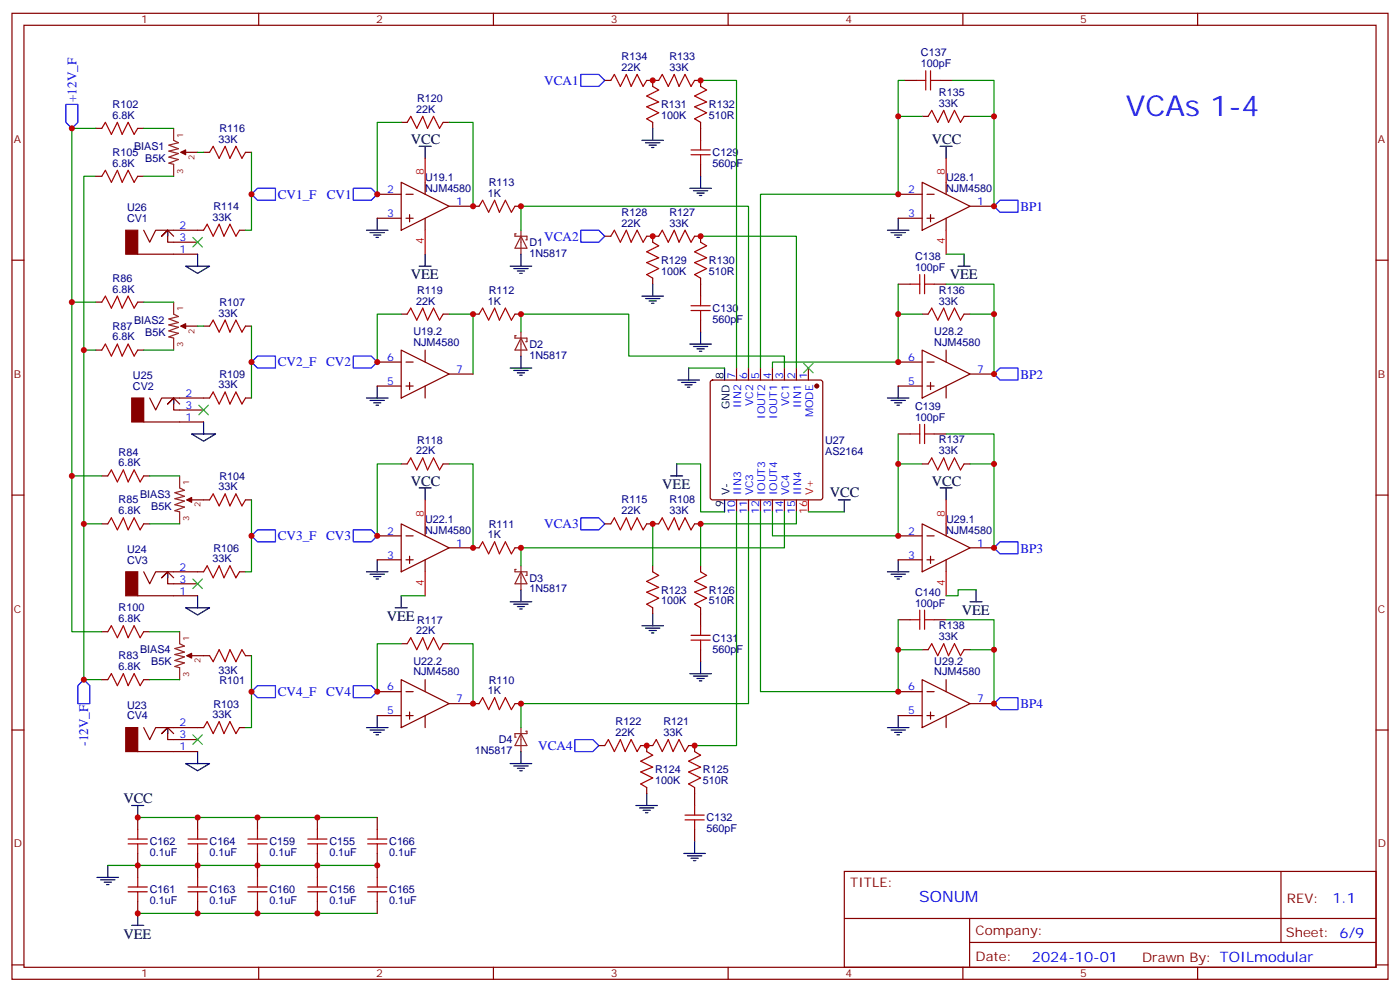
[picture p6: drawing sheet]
<svg xmlns="http://www.w3.org/2000/svg" width="412mm" height="292mm" viewBox="0 0 412 292" stroke-linecap="round" stroke-linejoin="round" font-family="sans-serif">
<g fill="none" stroke="#870000" stroke-width=".35">
<path d="M3.5 3.9h405.4v284.4h-405.4zM7.1 7.4h398.2v277.3h-398.2zM76.2 3.9v3.5M145.3 3.9v3.5M214.5 3.9v3.5M283.6 3.9v3.5M352.8 3.9v3.5M28.2 37.8h1.8M40.6 37.8h1.7M118.2 36h1.7M130.5 36h1.8M178.2 23.7h1.7"/>
<path d="M190.5 23.7h3.5M192.3 23.7v1.7M192.3 36v1.8M204.6 23.7h1.8v1.7M206.4 36v5.3M266.3 23.7h3.6M271.6 34.3h1.8M276.9 23.7h3.6M284 34.3h1.8M28.2 51.9h1.8M40.6 51.9h1.7M54.7 44.8h3.5"/>
<path d="M60 44.8h1.7M72.3 44.8h1.8M111.1 57.2h7.1M118.2 53.7l14.1 7-14.1 7.1zM119.6 57.2h2.1M125.2 53.7v3.5M206.4 48.4v3.5M264.6 57.2h7M271.6 53.7l14.2 7-14.2 7.1zM273 57.2h2.2M278.7 53.7v3.5M3.5 76.6h3.6"/>
<path d="M40.6 74.8h17.6M42.3 67.8l1.8 3.5 1.8-3.5h14.1M51.2 69.5l-1.8-1.7-1.8 1.7 1.8-1.7v3.5h8.8M70.6 67.8h1.7M111.1 64.2h7.1M119.6 64.2h2.1M120.6 63.2v2.1M125.2 64.2v3.6M132.3 60.7h8.8M151.7 60.7h1.8M178.2 69.5h1.7M190.5 69.5h3.5"/>
<path d="M192.3 69.5v1.8M204.6 69.5h1.8v1.8M264.6 64.2h7M273 64.2h2.2M274.1 63.2v2.1M278.7 64.2v3.6M285.8 60.7h7M405.3 76.6h3.6M28.2 88.9h1.8M40.6 88.9h1.7M54.7 96h3.5M60 96h1.7"/>
<path d="M72.3 96h1.8M118.2 92.5h1.7M130.5 92.5h1.8M139.3 92.5h1.8M151.7 92.5h1.8M192.3 81.9v1.7M206.4 81.9v5.3M206.4 94.2v3.6M264.6 83.6h3.5M271.6 92.5h1.8M275.2 83.6h3.5M284 92.5h1.8"/>
<path d="M28.2 103h1.8M40.6 103h1.7M44.1 117.2l1.8 3.5 1.7-3.5h14.1M52.9 118.9l-1.7-1.7-1.8 1.7 1.8-1.7v3.5h8.8M72.3 117.2h1.8M111.1 106.6h7.1M111.1 113.6h7.1M118.2 103l14.1 7.1-14.1 7.1zM119.6 106.6h2.1M119.6 113.6h2.1M120.6 112.6v2.1M125.2 103v3.6"/>
<path d="M125.2 113.6v3.6M132.3 110.1h7M209.4 112.1l.5-.2h31.8l.5 .2 .2 .5v33.8l-.3 .5-.4 .2h-31.8l-.5-.2-.2-.5v-33.8zM217 108.3v3.6M220.5 108.3v3.6M224 108.3v3.6M227.5 108.3v3.6M231.1 108.3v3.6M234.6 108.3v3.6M238.1 108.3v3.6M264.6 106.6h7M264.6 113.6h7"/>
<path d="M271.6 103l14.2 7.1-14.2 7.1zM273 106.6h2.2M273 113.6h2.2M274.1 112.6v2.1M278.7 103v3.6M278.7 113.6v3.6M285.8 110.1h7M42.3 124.2h17.7M118.2 136.6h1.7M130.5 136.6h1.8M264.6 127.7h3.5M271.6 136.6h1.8"/>
<path d="M275.2 127.7h3.5M284 136.6h1.8M3.5 145.7h3.6M30 140.1h1.7M30 154.2h1.7M42.3 140.1h1.8M42.3 154.2h1.8M56.4 147.1h5.3M72.3 147.1h1.8M111.1 157.7h7.1M118.2 154.2l14.1 7.1-14.1 7zM119.6 157.7h2.1"/>
<path d="M125.2 154.2v3.5M178.2 154.2h1.7M190.5 154.2h3.5M204.6 154.2h1.8M217 147.1v3.6M220.5 147.1v3.6M224 147.1v3.6M227.5 147.1v3.6M231.1 147.1v3.6M234.6 147.1v3.6M264.6 157.7h7M271.6 154.2l14.2 7.1-14.2 7z"/>
<path d="M273 157.7h2.2M278.7 154.2v3.5M405.3 145.7h3.6M40.6 175.4h17.6M42.3 168.3l1.8 3.5 1.8-3.5h14.1M51.2 170.1l-1.8-1.8-1.8 1.8 1.8-1.8v3.5h8.8M70.6 168.3h1.7M111.1 164.8h7.1M119.6 164.8h2.1M120.6 163.7v2.1M125.2 164.8v3.5M132.3 161.3h8.8"/>
<path d="M151.7 161.3h1.8M192.3 166.5v1.8M192.3 178.9v1.8M206.4 166.5v1.8M206.4 178.9v5.3M264.6 164.8h7M273 164.8h2.2M274.1 163.7v2.1M278.7 164.8v3.5M285.8 161.3h7M30 185.9h1.7M42.3 185.9h1.8"/>
<path d="M56.4 193h5.3M72.3 193h1.8M118.2 189.5h1.7M130.5 189.5h1.8M206.4 191.2v3.6M264.6 182.4h3.5M271.6 191.2h1.8M275.2 182.4h3.5M284 191.2h1.8M3.5 214.9h3.6M30 200.1h1.7M42.3 214.2l1.8 3.5 1.8-3.5h14.1"/>
<path d="M42.3 200.1h1.8M51.2 215.9l-1.8-1.7-1.8 1.7 1.8-1.7v3.5h8.8M70.6 214.2h1.7M111.1 203.6h7.1M111.1 210.6h7.1M118.2 200.1l14.1 7-14.1 7.1zM119.6 203.6h2.1M119.6 210.6h2.1M120.6 209.6v2.1M125.2 200.1v3.5M125.2 210.6v3.6M132.3 207.1h8.8"/>
<path d="M151.7 207.1h1.8M176.4 219.5h1.8M188.7 219.5h3.6M190.5 219.5v1.7M202.8 219.5h1.8v1.7M264.6 203.6h7M264.6 210.6h7M271.6 200.1l14.2 7-14.2 7.1zM273 203.6h2.2M273 210.6h2.2M274.1 209.6v2.1M278.7 200.1v3.5"/>
<path d="M278.7 210.6v3.6M285.8 207.1h7M405.3 214.9h3.6M40.6 221.2h17.6M190.5 231.8v1.8M204.6 231.8v5.3M40.6 240.6v3.6M40.6 251.2v7.1M58.2 240.6v3.6M58.2 251.2v7.1M75.8 240.6v3.6M75.8 251.2v7.1"/>
<path d="M93.5 240.6v3.6M93.5 251.2v7.1M111.1 240.6v3.6M111.1 251.2v7.1M204.6 244.2v3.5M248.7 256.5h156.6v28.2h-156.6zM377.3 256.5v20.9M40.6 265.3v3.6M58.2 265.3v3.6M75.8 265.3v3.6M93.5 265.3v3.6M111.1 265.3v3.6"/>
<path d="M248.7 270.4h156.5M285.6 277.4h119.6M285.6 270.4v14.1M3.5 284h3.6M76.2 284.7v3.6M145.3 284.7v3.6M214.5 284.7v3.6M283.6 284.7v3.6M352.8 284.7v3.6M405.3 284h3.6"/>
</g>
<g fill="none" stroke="#008700" stroke-width=".35">
<path d="M28.2 37.8h-7v148.1h8.8M42.3 37.8h8.9M118.2 36h-7.1v21.2M132.3 36h7v24.7M206.4 23.7h10.6v84.6M264.6 34.3h7M266.3 23.7h-1.7v33.5h-40.6v51.1M280.5 23.7h12.3v37M285.8 34.3h7M28.2 51.9h-3.5v148.2h5.3M42.3 51.9h8.9M58.2 44.8h1.8"/>
<path d="M74.1 44.8v23h-1.8M153.5 67.8v-7.1h67v47.6M206.4 69.5h28.2v38.8M278.7 74.8h5.3M21.2 88.9h7M42.3 88.9h8.9M58.2 96h1.8M74.1 96v21.2M118.2 92.5h-7.1v14.1M132.3 92.5h7v17.6M153.5 97.8v-5.3h31.7v12.3h45.9v3.5M264.6 83.6v23h-37.1v1.7"/>
<path d="M264.6 92.5h7M278.7 83.6h14.1v26.5M285.8 92.5h7M24.7 103h3.5M42.3 103h8.9M202.8 108.3h10.6M118.2 136.6h-7.1v21.1M132.3 136.6h7v24.7M199.3 136.6h7.1v14.1h7M264.6 127.7v30h-37.1v-7M264.6 136.6h7M278.7 127.7h14.1v33.6"/>
<path d="M285.8 136.6h7M21.2 140.1h8.8M24.7 154.2h5.3M44.1 154.2h8.8M44.1 140.1h8.8M74.1 147.1v21.2h-1.8M192.3 154.2v12.3M217 150.7v68.8h-12.4M220.5 150.7v56.4h-67v7.1M224 150.7v52.9h40.6v-21.2M231.1 150.7v10.6h-77.6v5.2M234.6 150.7v3.5h-28.2v12.3"/>
<path d="M238.1 150.7h10.6M118.2 175.4h7M287.5 173.6h-5.3v1.8h-3.5M44.1 185.9h8.8M74.1 193v21.2h-1.8M118.2 189.5h-7.1v14.1M132.3 189.5h7v17.6M264.6 191.2h7M278.7 182.4h14.1v24.7M285.8 191.2h7M44.1 200.1h8.8M31.7 254.7h79.4"/>
<path d="M40.6 240.6h70.5M40.6 268.9h70.5"/>
</g>
<g fill="none" stroke="#8c2424" stroke-width=".35">
<path d="M51.2 37.8v3.5l1.4 .7-2.9 .7 2.9 1.1-2.9 .7 2.9 .7-2.9 1 2.9 .8-2.9 1 1.5 .4v3.5M53.3 44.8h1.4M152 68.8h-.3v.7h3.5v1.1h-.3M153.5 69.5l1.7 3.6h-3.5zM153.5 67.8v7M51.2 88.9v3.6l1.4 .7-2.9 .7 2.9 1-2.9 .7 2.9 .7-2.9 1.1 2.9 .7-2.9 1.1 1.5 .3v3.5M53.3 96h1.4M152 98.8h-.3v.7h3.5v1.1h-.3M153.5 97.8v7M153.5 99.5l1.7 3.5h-3.5zM52.9 140.1v3.5l1.4 .7-2.8 .7 2.8 1.1-2.8 .7 2.8 .7-2.8 1.1 2.8 .7-2.8 1 1.4 .4v3.5M55 147.1h1.4"/>
<path d="M152 167.6h-.3v.7h3.5v1.1h-.3M153.5 166.5v7.1M153.5 168.3l1.7 3.5h-3.5zM52.9 185.9v3.6l1.4 .7-2.8 .7 2.8 1-2.8 .8 2.8 .7-2.8 1 2.8 .7-2.8 1.1 1.4 .3v3.6M55 193h1.4M153.5 214.2v7M153.5 215.9l1.7 3.6h-3.5zM154.9 215.2h.3v.7h-3.5v1.1h.3"/>
</g>
<g fill="#870000" stroke="#870000" stroke-width=".35">
<path d="M55 193l1.4-.7v1.4z"/>
<path d="M55 147.1l1.4-.7v1.4z"/>
<path d="M53.3 96l1.4-.7v1.4z"/>
<path d="M53.3 44.8l1.4-.7v1.4z"/>
<path d="M37 214.2h3.6v7h-3.6z"/>
<path d="M37 168.3h3.6v7.1h-3.6z"/>
<path d="M38.8 117.2h3.5v7h-3.5z"/>
<path d="M37 67.8h3.6v7h-3.6z"/>
<circle cx="240.6" cy="113.6" r=".53"/>
</g>
<g fill="none" stroke="#000" stroke-width=".35">
<path d="M192.3 37.8v3.5M123.5 43.1h3.5M125.2 43.1v3.5M189.1 41.3h6.3M190.1 42h4.3M191.2 42.7h2.1M191.9 43.4h.7M203.2 55.4h6.3M204.3 56.1h4.2M205.3 56.8h2.1M206 57.5h.7M206.4 51.9v3.5"/>
<path d="M276.9 43.1h3.6M278.7 43.1v3.5M49.4 67.8v1.7M54.7 78.4h7l-3.5 2.1zM58.2 74.8v3.6M107.9 67.8h6.4M109 68.5h4.2M110.1 69.2h2.1M110.8 69.9h.7M111.1 64.2v3.6M123.5 78.4h3.5M125.2 74.8v3.6"/>
<path d="M150.3 78.4h6.3M151.3 79.1h4.3M152.4 79.8h2.1M153.5 74.8v3.6M261.4 67.8h6.4M262.5 68.5h4.2M263.5 69.2h2.1M264.2 69.9h.7M264.6 64.2v3.6M282.2 78.4h3.6M284 74.8v3.6M153.1 80.5h.7"/>
<path d="M189.1 87.2h6.3M190.1 87.9h4.3M191.2 88.6h2.1M191.9 89.3h.7M192.3 83.6v3.6M206.4 97.8v3.5M51.2 117.2v1.7M107.9 117.2h6.4M109 117.9h4.2M110.1 118.6h2.1M110.8 119.3h.7M111.1 113.6v3.6"/>
<path d="M150.3 108.3h6.3M151.3 109h4.3M152.4 109.7h2.1M153.1 110.5h.7M153.5 104.8v3.5M199.7 111.9h6.3M200.7 112.6h4.3M201.8 113.3h2.1M202.5 114h.7M202.8 108.3v3.6M203.2 101.3h6.3M204.3 102h4.2"/>
<path d="M205.3 102.7h2.1M206 103.4h.7M213.4 108.3v3.6M261.4 117.2h6.4M262.5 117.9h4.2M263.5 118.6h2.1M264.2 119.3h.7M264.6 113.6v3.6M56.4 127.7h7.1l-3.5 2.2zM60 124.2v3.5M199.3 136.6v3.5M123.5 143.6h3.5"/>
<path d="M125.2 143.6v3.5M197.6 140.1h3.5M213.4 147.1v3.6M246.9 147.1h3.6M248.7 147.1v3.6M276.9 143.6h3.6M278.7 143.6v3.5M49.4 168.3v1.8M54.7 178.9h7l-3.5 2.1zM58.2 175.4v3.5M107.9 168.3h6.4M109 169h4.2"/>
<path d="M110.1 169.7h2.1M110.8 170.4h.7M111.1 164.8v3.5M116.4 178.9h3.5M118.2 175.4v3.5M150.3 177.1h6.3M151.3 177.8h4.3M152.4 178.5h2.1M153.1 179.2h.7M153.5 173.6v3.5M261.4 168.3h6.4M262.5 169h4.2"/>
<path d="M263.5 169.7h2.1M264.2 170.4h.7M264.6 164.8v3.5M285.8 177.1h3.5M287.5 173.6v3.5M189.1 184.2h6.3M190.1 184.9h4.3M191.2 185.6h2.1M191.9 186.3h.7M192.3 180.7v3.5M203.2 198.3h6.3M204.3 199h4.2"/>
<path d="M205.3 199.7h2.1M206.4 194.8v3.5M49.4 214.2v1.7M107.9 214.2h6.4M109 214.9h4.2M110.1 215.6h2.1M110.8 216.3h.7M111.1 210.6v3.6M206 200.4h.7M261.4 214.2h6.4M262.5 214.9h4.2M263.5 215.6h2.1"/>
<path d="M264.2 216.3h.7M264.6 210.6v3.6M38.8 237.1h3.5M40.6 237.1v3.5M54.7 224.8h7l-3.5 2.1zM58.2 221.2v3.6M150.3 224.8h6.3M151.3 225.5h4.3M152.4 226.2h2.1M153.1 226.9h.7M153.5 221.2v3.6M187.3 237.1h6.4"/>
<path d="M188.4 237.8h4.2M189.4 238.5h2.2M190.1 239.2h.8M190.5 233.6v3.5M28.6 258.3h6.3M29.6 259h4.3M30.7 259.7h2.1M31.7 254.7v3.6M201.4 251.2h6.4M202.5 251.9h4.2M203.6 252.6h2.1M204.3 253.3h.7"/>
<path d="M204.6 247.7v3.5M31.4 260.4h.7M38.8 272.4h3.5M40.6 268.9v3.5"/>
</g>
<g fill="none" stroke="#00f" stroke-width=".35">
<path d="M19.4 30.7h3.5v5.3l-1.7 1.8-1.8-1.8zM171.1 21.9h5.3l1.8 1.8-1.8 1.7h-5.3zM74.1 57.2l1.7-1.8h5.3v3.5h-5.3zM104.1 55.4h5.3l1.7 1.8-1.7 1.7h-5.3zM171.1 67.8h5.3l1.8 1.7-1.8 1.8h-5.3zM292.8 60.7l1.8-1.8h5.3v3.6h-5.3zM74.1 106.6l1.7-1.8h5.3v3.5h-5.3zM104.1 104.8h5.3l1.7 1.8-1.7 1.7h-5.3zM294.6 108.3h5.3v3.6h-5.3l-1.8-1.8zM74.1 157.7l1.7-1.7h5.3v3.5h-5.3zM104.1 156h5.3l1.7 1.7-1.7 1.8h-5.3zM171.1 152.4h5.3l1.8 1.8-1.8 1.8h-5.3z"/>
<path d="M294.6 159.5h5.3v3.5h-5.3l-1.8-1.7zM24.7 200.1l1.8 1.7v5.3h-3.6v-5.3zM74.1 203.6l1.7-1.8h5.3v3.6h-5.3zM104.1 201.8h5.3l1.7 1.8-1.7 1.8h-5.3zM169.3 217.7h5.3l1.8 1.8-1.8 1.7h-5.3zM294.6 205.4h5.3v3.5h-5.3l-1.8-1.8z"/>
</g>
<path d="M125.2 46.6v7.1M278.7 46.6v7.1M125.2 67.8v7M278.7 67.8v7M125.2 147.1v7.1M238.1 147.1v3.6M278.7 147.1v7.1M125.2 168.3v7.1M278.7 168.3v7.1" fill="none" stroke="#f00" stroke-width=".35"/>
<g fill="none" stroke="#a10000" stroke-width=".35">
<path d="M30 37.8l1-1.8 1.8 3.5 1.8-3.5 1.4 3.5 1.7-3.5 1.8 3.5 1.1-1.7M119.9 36l1.1-1.7 1.8 3.5 1.7-3.5 1.4 3.5 1.8-3.5 1.8 3.5 1-1.8M179.9 23.7l1.1-1.8 1.7 3.5 1.8-3.5 1.4 3.5 1.8-3.5 1.7 3.5 1.1-1.7M192.3 25.4l1.7 1.1-3.5 1.8 3.5 1.7-3.5 1.4 3.5 1.8-3.5 1.8 1.8 1M194 23.7l1.1-1.8 1.7 3.5 1.8-3.5 1.4 3.5 1.8-3.5 1.8 3.5 1-1.7M206.4 25.4l1.7 1.1-3.5 1.8 3.5 1.7-3.5 1.4 3.5 1.8-3.5 1.8 1.8 1M269.9 23.7h2.8M272.7 20.8v5.7M273.4 34.3l1.1-1.8 1.7 3.5 1.8-3.5 1.4 3.5 1.8-3.5 1.7 3.5 1.1-1.7M274.1 20.8v5.7M274.1 23.7h2.8M30 51.9l1-1.8 1.8 3.6 1.8-3.6 1.4 3.6 1.7-3.6 1.8 3.6 1.1-1.8"/>
<path d="M61.7 44.8l1.1-1.7 1.8 3.5 1.7-3.5 1.4 3.5 1.8-3.5 1.8 3.5 1-1.8M203.6 44.1h5.6M203.6 45.5h5.6M206.4 41.3v2.8M206.4 45.5v2.9M60 67.8l1-1.8 1.8 3.5 1.8-3.5 1.4 3.5 1.7-3.5 1.8 3.5 1.1-1.7M141.1 60.7l1.1-1.8 1.7 3.6 1.8-3.6 1.4 3.6 1.8-3.6 1.7 3.6 1.1-1.8M179.9 69.5l1.1-1.7 1.7 3.5 1.8-3.5 1.4 3.5 1.8-3.5 1.7 3.5 1.1-1.8M192.3 71.3l1.7 1.1-3.5 1.7 3.5 1.8-3.5 1.4 3.5 1.8-3.5 1.7 1.8 1.1M194 69.5l1.1-1.7 1.7 3.5 1.8-3.5 1.4 3.5 1.8-3.5 1.8 3.5 1-1.8M206.4 71.3l1.7 1.1-3.5 1.7 3.5 1.8-3.5 1.4 3.5 1.8-3.5 1.7 1.8 1.1M30 88.9l1-1.7 1.8 3.5 1.8-3.5 1.4 3.5 1.7-3.5 1.8 3.5 1.1-1.8"/>
<path d="M61.7 96l1.1-1.8 1.8 3.6 1.7-3.6 1.4 3.6 1.8-3.6 1.8 3.6 1-1.8M119.9 92.5l1.1-1.8 1.8 3.5 1.7-3.5 1.4 3.5 1.8-3.5 1.8 3.5 1-1.7M141.1 92.5l1.1-1.8 1.7 3.5 1.8-3.5 1.4 3.5 1.8-3.5 1.7 3.5 1.1-1.7M203.6 90h5.6M203.6 91.4h5.6M206.4 87.2v2.8M206.4 91.4v2.8M268.1 83.6h2.8M270.9 80.8v5.7M272.3 80.8v5.7M272.3 83.6h2.9M273.4 92.5l1.1-1.8 1.7 3.5 1.8-3.5 1.4 3.5 1.8-3.5 1.7 3.5 1.1-1.7"/>
<path d="M30 103l1-1.7 1.8 3.5 1.8-3.5 1.4 3.5 1.7-3.5 1.8 3.5 1.1-1.8M61.7 117.2l1.1-1.8 1.8 3.5 1.7-3.5 1.4 3.5 1.8-3.5 1.8 3.5 1-1.7M119.9 136.6l1.1-1.8 1.8 3.5 1.7-3.5 1.4 3.5 1.8-3.5 1.8 3.5 1-1.7M268.1 127.7h2.8M270.9 124.9v5.7M272.3 124.9v5.7M272.3 127.7h2.9M273.4 136.6l1.1-1.8 1.7 3.5 1.8-3.5 1.4 3.5 1.8-3.5 1.7 3.5 1.1-1.7M31.7 140.1l1.1-1.8 1.8 3.6 1.7-3.6 1.4 3.6 1.8-3.6 1.8 3.6 1-1.8M31.7 154.2l1.1-1.8 1.8 3.6 1.7-3.6 1.4 3.6 1.8-3.6 1.8 3.6 1-1.8M61.7 147.1l1.1-1.7 1.8 3.5 1.7-3.5 1.4 3.5 1.8-3.5 1.8 3.5 1-1.8M179.9 154.2l1.1-1.8 1.7 3.6 1.8-3.6 1.4 3.6 1.8-3.6 1.7 3.6 1.1-1.8"/>
<path d="M194 154.2l1.1-1.8 1.7 3.6 1.8-3.6 1.4 3.6 1.8-3.6 1.8 3.6 1-1.8M60 168.3l1-1.8 1.8 3.6 1.8-3.6 1.4 3.6 1.7-3.6 1.8 3.6 1.1-1.8M141.1 161.3l1.1-1.8 1.7 3.5 1.8-3.5 1.4 3.5 1.8-3.5 1.7 3.5 1.1-1.7M192.3 168.3l1.7 1.1-3.5 1.7 3.5 1.8-3.5 1.4 3.5 1.8-3.5 1.7 1.8 1.1M206.4 168.3l1.7 1.1-3.5 1.7 3.5 1.8-3.5 1.4 3.5 1.8-3.5 1.7 1.8 1.1M270.9 179.6v5.6M272.3 179.6v5.6M31.7 185.9l1.1-1.7 1.8 3.5 1.7-3.5 1.4 3.5 1.8-3.5 1.8 3.5 1-1.8M61.7 193l1.1 1.8 1.8-3.6 1.7 3.6 1.4-3.6 1.8 3.6 1.8-3.6 1 1.8M119.9 189.5l1.1-1.8 1.8 3.5 1.7-3.5 1.4 3.5 1.8-3.5 1.8 3.5 1-1.7M203.6 187h5.6M203.6 188.4h5.6"/>
<path d="M206.4 184.2v2.8M206.4 188.4v2.8M268.1 182.4h2.8M272.3 182.4h2.9M273.4 191.2l1.1-1.7 1.7 3.5 1.8-3.5 1.4 3.5 1.8-3.5 1.7 3.5 1.1-1.8M31.7 200.1l1.1-1.8 1.8 3.5 1.7-3.5 1.4 3.5 1.8-3.5 1.8 3.5 1-1.7M60 214.2l1-1.8 1.8 3.5 1.8-3.5 1.4 3.5 1.7-3.5 1.8 3.5 1.1-1.7M141.1 207.1l1.1-1.7 1.7 3.5 1.8-3.5 1.4 3.5 1.8-3.5 1.7 3.5 1.1-1.8M178.2 219.5l1-1.8 1.8 3.5 1.7-3.5 1.4 3.5 1.8-3.5 1.8 3.5 1-1.7M192.3 219.5l1-1.8 1.8 3.5 1.7-3.5 1.5 3.5 1.7-3.5 1.8 3.5 1-1.7M190.5 221.2l1.8 1.1-3.6 1.7 3.6 1.8-3.6 1.4 3.6 1.8-3.6 1.8 1.8 1M201.8 239.9h5.6"/>
<path d="M204.6 221.2l1.8 1.1-3.6 1.7 3.6 1.8-3.6 1.4 3.6 1.8-3.6 1.8 1.8 1M204.6 237.1v2.8M37.7 247h5.7M37.7 248.4h5.7M40.6 244.2v2.8M40.6 248.4v2.8M40.6 258.3v2.8M55.4 247h5.6M55.4 248.4h5.6M58.2 244.2v2.8M58.2 248.4v2.8M58.2 258.3v2.8"/>
<path d="M73 247h5.7M73 248.4h5.7M75.8 244.2v2.8M75.8 248.4v2.8M75.8 258.3v2.8M90.7 247h5.6M90.7 248.4h5.6M93.5 244.2v2.8M93.5 248.4v2.8M93.5 258.3v2.8M108.3 247h5.6M108.3 248.4h5.6"/>
<path d="M111.1 244.2v2.8M111.1 248.4v2.8M111.1 258.3v2.8M201.8 241.3h5.6M204.6 241.3v2.9M37.7 261.1h5.7M37.7 262.5h5.7M40.6 262.5v2.8M55.4 261.1h5.6M55.4 262.5h5.6M58.2 262.5v2.8M73 261.1h5.7"/>
<path d="M73 262.5h5.7M75.8 262.5v2.8M90.7 261.1h5.6M90.7 262.5h5.6M93.5 262.5v2.8M108.3 261.1h5.6M108.3 262.5h5.6M111.1 262.5v2.8"/>
</g>
<path d="M56.8 69.9l2.8 2.8M59.6 69.9l-2.8 2.8M58.6 119.3l2.8 2.8M61.4 119.3l-2.8 2.8M236.7 106.9l2.8 2.8M239.5 106.9l-2.8 2.8M56.8 170.4l2.8 2.8M59.6 170.4l-2.8 2.8M56.8 216.3l2.8 2.8M59.6 216.3l-2.8 2.8" fill="none" stroke="#3c3" stroke-width=".35"/>
<g fill="#c00">
<circle cx="139.3" cy="92.5" r=".88"/>
<circle cx="153.5" cy="92.5" r=".88"/>
<circle cx="292.8" cy="92.5" r=".88"/>
<circle cx="264.6" cy="191.2" r=".88"/>
<circle cx="264.6" cy="34.3" r=".88"/>
<circle cx="206.4" cy="69.5" r=".88"/>
<circle cx="206.4" cy="23.7" r=".88"/>
<circle cx="153.5" cy="207.1" r=".88"/>
<circle cx="192.3" cy="23.7" r=".88"/>
<circle cx="190.5" cy="219.5" r=".88"/>
<circle cx="192.3" cy="154.2" r=".88"/>
<circle cx="192.3" cy="69.5" r=".88"/>
<circle cx="153.5" cy="161.3" r=".88"/>
<circle cx="153.5" cy="60.7" r=".88"/>
<circle cx="264.6" cy="92.5" r=".88"/>
<circle cx="206.4" cy="154.2" r=".88"/>
<circle cx="204.6" cy="219.5" r=".88"/>
<circle cx="292.8" cy="191.2" r=".88"/>
<circle cx="292.8" cy="136.6" r=".88"/>
<circle cx="292.8" cy="34.3" r=".88"/>
<circle cx="24.7" cy="154.2" r=".88"/>
<circle cx="24.7" cy="103" r=".88"/>
<circle cx="21.2" cy="88.9" r=".88"/>
<circle cx="21.2" cy="140.1" r=".88"/>
<circle cx="139.3" cy="60.7" r=".88"/>
<circle cx="139.3" cy="161.3" r=".88"/>
<circle cx="139.3" cy="207.1" r=".88"/>
<circle cx="264.6" cy="57.2" r=".88"/>
<circle cx="264.6" cy="106.6" r=".88"/>
<circle cx="264.6" cy="157.7" r=".88"/>
<circle cx="264.6" cy="203.6" r=".88"/>
<circle cx="264.6" cy="136.6" r=".88"/>
<circle cx="75.8" cy="268.9" r=".88"/>
<circle cx="58.2" cy="268.9" r=".88"/>
<circle cx="75.8" cy="254.7" r=".88"/>
<circle cx="58.2" cy="254.7" r=".88"/>
<circle cx="75.8" cy="240.6" r=".88"/>
<circle cx="58.2" cy="240.6" r=".88"/>
<circle cx="40.6" cy="240.6" r=".88"/>
<circle cx="40.6" cy="268.9" r=".88"/>
<circle cx="111.1" cy="254.7" r=".88"/>
<circle cx="40.6" cy="254.7" r=".88"/>
<circle cx="93.5" cy="254.7" r=".88"/>
<circle cx="93.5" cy="240.6" r=".88"/>
<circle cx="93.5" cy="268.9" r=".88"/>
<circle cx="292.8" cy="60.7" r=".88"/>
<circle cx="292.8" cy="110.1" r=".88"/>
<circle cx="292.8" cy="161.3" r=".88"/>
<circle cx="292.8" cy="207.1" r=".88"/>
<circle cx="74.1" cy="57.2" r=".88"/>
<circle cx="111.1" cy="57.2" r=".88"/>
<circle cx="74.1" cy="106.6" r=".88"/>
<circle cx="111.1" cy="106.6" r=".88"/>
<circle cx="74.1" cy="157.7" r=".88"/>
<circle cx="111.1" cy="157.7" r=".88"/>
<circle cx="74.1" cy="203.6" r=".88"/>
<circle cx="111.1" cy="203.6" r=".88"/>
<circle cx="21.2" cy="37.8" r=".88"/>
<circle cx="24.7" cy="200.1" r=".88"/>
</g>
<text font-size="8.5" fill="#00f" x="331.6" y="34.3">VCAs 1-4</text>
<text font-size="4.6" fill="#00f" x="270.8" y="265.5">SONUM</text>
<g font-size="4.2">
<text x="121" y="42.4">VCC</text>
<text x="274.5" y="42.4">VCC</text>
<text x="121" y="82.2">VEE</text>
<text x="279.8" y="82.2">VEE</text>
<text x="121" y="142.9">VCC</text>
<text x="195.1" y="144">VEE</text>
<text x="274.5" y="142.9">VCC</text>
<text x="244.5" y="146.4">VCC</text>
<text x="113.9" y="182.8">VEE</text>
<text x="283.3" y="181">VEE</text>
<text x="36.3" y="236.4">VCC</text>
<text x="36.3" y="276.3">VEE</text>
</g>
<g font-size="4.2" fill="#00f">
<text x="392.5" y="265.8">1.1</text>
<text x="304" y="283.1">2024-10-01</text>
</g>
<g font-size="3.9" fill="#00f">
<text x="160.3" y="24.9">VCA1</text>
<text x="22.6" y="30" transform="rotate(-90 22.6 30)">+12V_F</text>
<text x="81.8" y="58.5">CV1_F</text>
<text x="96.3" y="58.5">CV1</text>
<text x="300.6" y="62">BP1</text>
<text x="160.3" y="70.8">VCA2</text>
<text x="81.8" y="107.9">CV2_F</text>
<text x="96.1" y="107.8">CV2</text>
<text x="300.6" y="111.5">BP2</text>
<text x="160.3" y="155.5">VCA3</text>
<text x="81.8" y="159">CV3_F</text>
<text x="96.1" y="159">CV3</text>
<text x="300.6" y="162.7">BP3</text>
<text x="81.8" y="204.9">CV4_F</text>
<text x="96.1" y="204.8">CV4</text>
<text x="300.6" y="208.5">BP4</text>
<text x="25.9" y="219.5" transform="rotate(-90 25.9 219.5)">-12V_F</text>
<text x="158.5" y="220.7">VCA4</text>
</g>
<g font-size="3.9" fill="#800">
<text x="250.5" y="261.1">TITLE:</text>
<text x="379.1" y="265.8">REV:</text>
<text x="287.4" y="275.3">Company:</text>
<text x="378.7" y="275.9">Sheet: 6/9</text>
<text x="287.4" y="283">Date:</text>
<text x="336.4" y="283.1">Drawn By: TOILmodular</text>
</g>
<g font-size="3.2" fill="#800">
<text x="41.6" y="6.9">1</text>
<text x="110.8" y="6.9">2</text>
<text x="179.9" y="6.9">3</text>
<text x="249.1" y="6.9">4</text>
<text x="318.2" y="6.9">5</text>
<text x="4.1" y="42">A</text>
<text x="405.9" y="42">A</text>
<text x="4.1" y="111.2">B</text>
<text x="405.9" y="111.2">B</text>
<text x="4.1" y="180.3">C</text>
<text x="405.9" y="180.3">C</text>
<text x="4.1" y="249.4">D</text>
<text x="405.9" y="249.4">D</text>
<text x="41.6" y="287.7">1</text>
<text x="110.8" y="287.7">2</text>
<text x="179.9" y="287.7">3</text>
<text x="249.1" y="287.7">4</text>
<text x="318.2" y="287.7">5</text>
</g>
<g font-size="3.2" fill="#000080">
<text x="183.1" y="17.7">R134</text>
<text x="197.2" y="17.7">R133</text>
<text x="271.3" y="16.6">C137</text>
<text x="183.1" y="20.8">22K</text>
<text x="197.2" y="20.8">33K</text>
<text x="271.3" y="19.8">100pF</text>
<text x="276.6" y="28.2">R135</text>
<text x="33.2" y="35">6.8K</text>
<text x="33.2" y="31.8">R102</text>
<text x="122.6" y="33.2">22K</text>
<text x="122.8" y="30.2">R120</text>
<text x="194.7" y="35">100K</text>
<text x="194.7" y="31.9">R131</text>
<text x="208.8" y="35">510R</text>
<text x="208.8" y="31.9">R132</text>
<text x="276.6" y="31.4">33K</text>
<text x="64.6" y="39">R116</text>
<text x="33.2" y="45.9">R105</text>
<text x="39.5" y="44.2">BIAS1</text>
<text x="42.8" y="47.7">B5K</text>
<text x="64.3" y="42">33K</text>
<text x="209.9" y="46">C129</text>
<text x="33.2" y="49.1">6.8K</text>
<text x="125.2" y="53.4">U19.1</text>
<text x="209.9" y="49.2">560pF</text>
<text x="278.7" y="53.4">U28.1</text>
<text x="125.2" y="56.6">NJM4580</text>
<text x="143.7" y="57.9">1K</text>
<text x="144" y="54.9">R113</text>
<text x="278.7" y="56.6">NJM4580</text>
<text x="37.4" y="65.4">CV1</text>
<text x="37.4" y="62.2">U26</text>
<text x="62.6" y="64.9">33K</text>
<text x="62.9" y="61.9">R114</text>
<text x="183.1" y="63.5">R128</text>
<text x="197.2" y="63.5">R127</text>
<text x="183.1" y="66.7">22K</text>
<text x="197.2" y="66.7">33K</text>
<text x="155.9" y="75.6">1N5817</text>
<text x="155.9" y="72.4">D1</text>
<text x="194.7" y="77.7">R129</text>
<text x="208.8" y="77.7">R130</text>
<text x="269.5" y="76.5">C138</text>
<text x="33.2" y="82.9">R86</text>
<text x="194.7" y="80.9">100K</text>
<text x="208.8" y="80.9">510R</text>
<text x="269.5" y="79.8">100pF</text>
<text x="33.2" y="86.1">6.8K</text>
<text x="122.6" y="89.6">22K</text>
<text x="122.8" y="86.6">R119</text>
<text x="143.7" y="89.6">1K</text>
<text x="144" y="86.6">R112</text>
<text x="276.6" y="89.6">33K</text>
<text x="276.6" y="86.4">R136</text>
<text x="39.5" y="95.3">BIAS2</text>
<text x="64.3" y="93.2">33K</text>
<text x="64.6" y="90.1">R107</text>
<text x="209.9" y="95.1">560pF</text>
<text x="209.9" y="91.8">C130</text>
<text x="33.2" y="100.2">6.8K</text>
<text x="33.2" y="97">R87</text>
<text x="42.8" y="98.9">B5K</text>
<text x="121.8" y="101.8">NJM4580</text>
<text x="121.8" y="98.6">U19.2</text>
<text x="275.2" y="101.8">NJM4580</text>
<text x="275.2" y="98.6">U28.2</text>
<text x="155.9" y="105.6">1N5817</text>
<text x="155.9" y="102.4">D2</text>
<text x="39.2" y="111.6">U25</text>
<text x="64.6" y="111.3">R109</text>
<text x="39.2" y="114.7">CV2</text>
<text x="64.3" y="114.3">33K</text>
<text x="269.5" y="123.9">100pF</text>
<text x="269.5" y="120.6">C139</text>
<text x="122.8" y="130.7">R118</text>
<text x="243.1" y="130.6">U27</text>
<text x="276.6" y="130.5">R137</text>
<text x="34.9" y="137.3">6.8K</text>
<text x="34.9" y="134.1">R84</text>
<text x="122.6" y="133.7">22K</text>
<text x="243.1" y="133.8">AS2164</text>
<text x="276.6" y="133.7">33K</text>
<text x="64.6" y="141.3">R104</text>
<text x="34.9" y="148.2">R85</text>
<text x="41.3" y="146.5">BIAS3</text>
<text x="64.3" y="144.3">33K</text>
<text x="183.1" y="148.2">R115</text>
<text x="197.2" y="148.2">R108</text>
<text x="34.9" y="151.4">6.8K</text>
<text x="44.6" y="150">B5K</text>
<text x="125.2" y="153.9">U22.1</text>
<text x="144" y="155.4">R111</text>
<text x="183.1" y="151.4">22K</text>
<text x="197.2" y="151.4">33K</text>
<text x="278.7" y="153.9">U29.1</text>
<text x="125.2" y="157.1">NJM4580</text>
<text x="143.7" y="158.4">1K</text>
<text x="278.7" y="157.1">NJM4580</text>
<text x="37.4" y="165.9">CV3</text>
<text x="37.4" y="162.7">U24</text>
<text x="62.6" y="165.5">33K</text>
<text x="62.9" y="162.5">R106</text>
<text x="155.9" y="171.2">D3</text>
<text x="34.9" y="180">R100</text>
<text x="155.9" y="174.4">1N5817</text>
<text x="194.7" y="177.9">100K</text>
<text x="194.7" y="174.7">R123</text>
<text x="208.8" y="177.9">510R</text>
<text x="208.8" y="174.7">R126</text>
<text x="269.5" y="178.5">100pF</text>
<text x="269.5" y="175.3">C140</text>
<text x="34.9" y="183.1">6.8K</text>
<text x="122.8" y="183.6">R117</text>
<text x="276.6" y="185.2">R138</text>
<text x="122.6" y="186.7">22K</text>
<text x="209.9" y="188.8">C131</text>
<text x="276.6" y="188.4">33K</text>
<text x="34.9" y="197.2">6.8K</text>
<text x="34.9" y="194.1">R83</text>
<text x="41.3" y="192.4">BIAS4</text>
<text x="44.6" y="195.9">B5K</text>
<text x="121.8" y="195.7">U22.2</text>
<text x="209.9" y="192.1">560pF</text>
<text x="275.2" y="195.7">U29.2</text>
<text x="64.3" y="198.3">33K</text>
<text x="64.6" y="201.3">R101</text>
<text x="121.8" y="198.8">NJM4580</text>
<text x="144" y="201.3">R110</text>
<text x="275.2" y="198.8">NJM4580</text>
<text x="37.4" y="208.6">U23</text>
<text x="62.9" y="208.3">R103</text>
<text x="143.7" y="204.3">1K</text>
<text x="37.4" y="211.8">CV4</text>
<text x="62.6" y="211.3">33K</text>
<text x="181.3" y="213.5">R122</text>
<text x="195.4" y="213.5">R121</text>
<text x="146.9" y="218.8">D4</text>
<text x="181.3" y="216.6">22K</text>
<text x="195.4" y="216.6">33K</text>
<text x="139.9" y="222">1N5817</text>
<text x="193" y="227.7">R124</text>
<text x="207.1" y="227.7">R125</text>
<text x="193" y="230.8">100K</text>
<text x="207.1" y="230.8">510R</text>
<text x="208.1" y="245">560pF</text>
<text x="208.1" y="241.8">C132</text>
<text x="44.1" y="252">0.1uF</text>
<text x="44.1" y="248.8">C162</text>
<text x="61.7" y="252">0.1uF</text>
<text x="61.7" y="248.8">C164</text>
<text x="79.4" y="252">0.1uF</text>
<text x="79.4" y="248.8">C159</text>
<text x="97" y="252">0.1uF</text>
<text x="97" y="248.8">C155</text>
<text x="114.7" y="252">0.1uF</text>
<text x="114.7" y="248.8">C166</text>
<text x="44.1" y="262.9">C161</text>
<text x="61.7" y="262.9">C163</text>
<text x="79.4" y="262.9">C160</text>
<text x="97" y="262.9">C156</text>
<text x="114.7" y="262.9">C165</text>
<text x="44.1" y="266.1">0.1uF</text>
<text x="61.7" y="266.1">0.1uF</text>
<text x="79.4" y="266.1">0.1uF</text>
<text x="97" y="266.1">0.1uF</text>
<text x="114.7" y="266.1">0.1uF</text>
</g>
<g font-size="3.2" fill="#f00">
<text x="124.9" y="51.5" transform="rotate(-90 124.9 51.5)">8</text>
<text x="278.3" y="51.5" transform="rotate(-90 278.3 51.5)">8</text>
<text x="124.9" y="71.9" transform="rotate(-90 124.9 71.9)">4</text>
<text x="278.3" y="71.9" transform="rotate(-90 278.3 71.9)">4</text>
<text x="239.5" y="145.8" transform="rotate(-90 239.5 145.8)">V+</text>
<text x="124.9" y="152.1" transform="rotate(-90 124.9 152.1)">8</text>
<text x="237.8" y="151.4" transform="rotate(-90 237.8 151.4)">16</text>
<text x="278.3" y="152.1" transform="rotate(-90 278.3 152.1)">8</text>
<text x="124.9" y="172.4" transform="rotate(-90 124.9 172.4)">4</text>
<text x="278.3" y="172.4" transform="rotate(-90 278.3 172.4)">4</text>
</g>
<g font-size="3.2" fill="#00f">
<text x="114" y="56.8">2</text>
<text x="267.5" y="56.8">2</text>
<text x="114" y="63.9">3</text>
<text x="134.4" y="60.4">1</text>
<text x="267.5" y="63.9">3</text>
<text x="287.9" y="60.4">1</text>
<text x="52.9" y="67.4">2</text>
<text x="52.9" y="70.9">3</text>
<text x="52.9" y="74.5">1</text>
<text x="114" y="106.2">6</text>
<text x="267.5" y="106.2">6</text>
<text x="114" y="113.3">5</text>
<text x="134.4" y="109.7">7</text>
<text x="216.6" y="111.7" transform="rotate(-90 216.6 111.7)">7</text>
<text x="220.1" y="111.7" transform="rotate(-90 220.1 111.7)">6</text>
<text x="223.7" y="111.7" transform="rotate(-90 223.7 111.7)">5</text>
<text x="227.2" y="111.7" transform="rotate(-90 227.2 111.7)">4</text>
<text x="230.7" y="111.7" transform="rotate(-90 230.7 111.7)">3</text>
<text x="234.2" y="111.7" transform="rotate(-90 234.2 111.7)">2</text>
<text x="237.8" y="111.7" transform="rotate(-90 237.8 111.7)">1</text>
<text x="267.5" y="113.3">5</text>
<text x="287.9" y="109.7">7</text>
<text x="54.7" y="116.8">2</text>
<text x="221.9" y="119.6" transform="rotate(-90 221.9 119.6)">VC2</text>
<text x="232.5" y="119.6" transform="rotate(-90 232.5 119.6)">VC1</text>
<text x="54.7" y="123.9">1</text>
<text x="54.7" y="120.3">3</text>
<text x="218.4" y="120.2" transform="rotate(-90 218.4 120.2)">IIN2</text>
<text x="225.4" y="123.3" transform="rotate(-90 225.4 123.3)">IOUT2</text>
<text x="229" y="123.3" transform="rotate(-90 229 123.3)">IOUT1</text>
<text x="236" y="120.2" transform="rotate(-90 236 120.2)">IIN1</text>
<text x="239.5" y="122.8" transform="rotate(-90 239.5 122.8)">MODE</text>
<text x="218.4" y="145.8" transform="rotate(-90 218.4 145.8)">IIN3</text>
<text x="221.9" y="145.8" transform="rotate(-90 221.9 145.8)">VC3</text>
<text x="225.4" y="145.8" transform="rotate(-90 225.4 145.8)">IOUT3</text>
<text x="229" y="145.8" transform="rotate(-90 229 145.8)">IOUT4</text>
<text x="232.5" y="145.8" transform="rotate(-90 232.5 145.8)">VC4</text>
<text x="236" y="145.8" transform="rotate(-90 236 145.8)">IIN4</text>
<text x="216.6" y="151.4" transform="rotate(-90 216.6 151.4)">10</text>
<text x="220.1" y="151.4" transform="rotate(-90 220.1 151.4)">11</text>
<text x="223.7" y="151.4" transform="rotate(-90 223.7 151.4)">12</text>
<text x="227.2" y="151.4" transform="rotate(-90 227.2 151.4)">13</text>
<text x="230.7" y="151.4" transform="rotate(-90 230.7 151.4)">14</text>
<text x="234.2" y="151.4" transform="rotate(-90 234.2 151.4)">15</text>
<text x="114" y="157.4">2</text>
<text x="134.4" y="160.9">1</text>
<text x="267.5" y="157.4">2</text>
<text x="287.9" y="160.9">1</text>
<text x="52.9" y="168">2</text>
<text x="114" y="164.4">3</text>
<text x="267.5" y="164.4">3</text>
<text x="52.9" y="171.5">3</text>
<text x="52.9" y="175">1</text>
<text x="114" y="203.2">6</text>
<text x="267.5" y="203.2">6</text>
<text x="134.4" y="206.8">7</text>
<text x="287.9" y="206.8">7</text>
<text x="52.9" y="213.8">2</text>
<text x="114" y="210.3">5</text>
<text x="267.5" y="210.3">5</text>
<text x="52.9" y="220.9">1</text>
<text x="52.9" y="217.3">3</text>
</g>
<g font-size="3.2">
<text x="213.1" y="111.7" transform="rotate(-90 213.1 111.7)">8</text>
<text x="214.8" y="120.5" transform="rotate(-90 214.8 120.5)">GND</text>
<text x="213.1" y="149.3" transform="rotate(-90 213.1 149.3)">9</text>
<text x="214.8" y="145.8" transform="rotate(-90 214.8 145.8)">V-</text>
</g>
<g font-size="2.5" fill="#800">
<text x="54" y="40.5" transform="rotate(-90 54 40.5)">1</text>
<text x="57.3" y="47" transform="rotate(-90 57.3 47)">2</text>
<text x="54" y="51.1" transform="rotate(-90 54 51.1)">3</text>
<text x="54" y="91.6" transform="rotate(-90 54 91.6)">1</text>
<text x="57.3" y="98.2" transform="rotate(-90 57.3 98.2)">2</text>
<text x="54" y="102.2" transform="rotate(-90 54 102.2)">3</text>
<text x="55.7" y="142.8" transform="rotate(-90 55.7 142.8)">1</text>
<text x="59.1" y="149.3" transform="rotate(-90 59.1 149.3)">2</text>
<text x="55.7" y="153.4" transform="rotate(-90 55.7 153.4)">3</text>
<text x="55.7" y="188.7" transform="rotate(-90 55.7 188.7)">1</text>
<text x="59.1" y="195.2" transform="rotate(-90 59.1 195.2)">2</text>
<text x="55.7" y="199.2" transform="rotate(-90 55.7 199.2)">3</text>
</g>
</svg>
